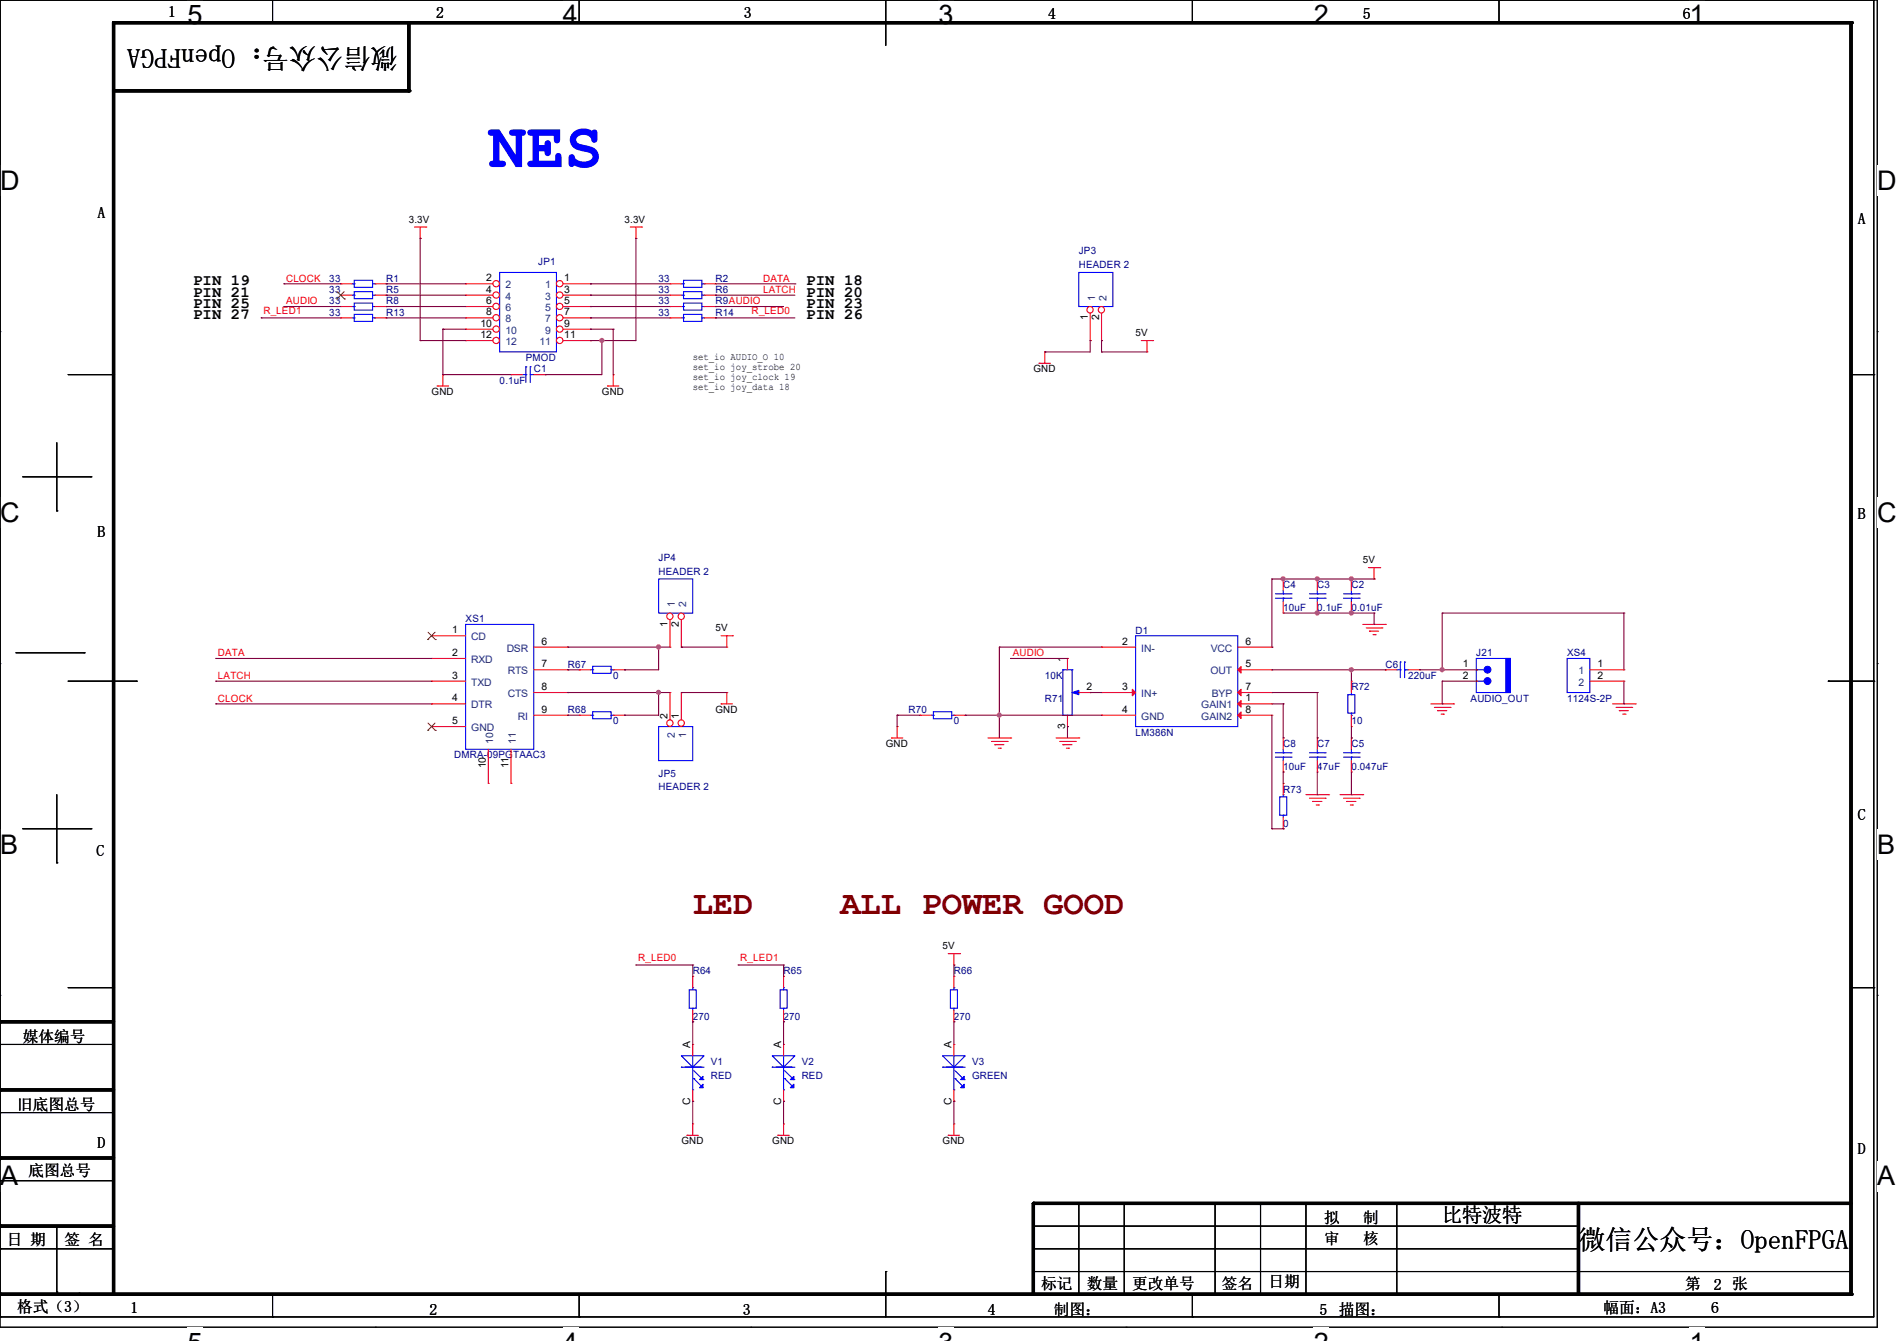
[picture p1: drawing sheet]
<svg xmlns="http://www.w3.org/2000/svg" width="297mm" height="210mm" viewBox="0 0 297 210" stroke-linecap="round" stroke-linejoin="round" font-family="sans-serif">
<path d="M0 0h293.9v207.9h-293.9z" fill="none" stroke="#000" stroke-width=".17"/>
<g fill="#fff">
<path d="M29.4 0h2.3v4.7h-2.3z"/>
<path d="M29.4 207.9h2.3v2.1h-2.3z"/>
</g>
<path d="M58.8 0h.1M58.8 207.9h.1" fill="none" stroke="#000" stroke-width=".17"/>
<g fill="#fff">
<path d="M88.1 0h2.4v4.7h-2.4z"/>
<path d="M88.1 207.9h2.4v2.1h-2.4z"/>
</g>
<path d="M117.6 0h.1M117.6 207.9h.1" fill="none" stroke="#000" stroke-width=".17"/>
<g fill="#fff">
<path d="M146.9 0h2.4v4.7h-2.4z"/>
<path d="M146.9 207.9h2.4v2.1h-2.4z"/>
</g>
<path d="M176.3 0h.1M176.3 207.9h.1" fill="none" stroke="#000" stroke-width=".17"/>
<g fill="#fff">
<path d="M205.7 0h2.4v4.7h-2.4z"/>
<path d="M205.7 207.9h2.4v2.1h-2.4z"/>
</g>
<path d="M235.1 0h.1M235.1 207.9h.1" fill="none" stroke="#000" stroke-width=".17"/>
<g fill="#fff">
<path d="M264.5 0h2.4v4.7h-2.4z"/>
<path d="M264.5 207.9h2.4v2.1h-2.4z"/>
<path d="M0 26h3v4.7h-3z"/>
<path d="M293.9 26h3.1v4.7h-3.1z"/>
<path d="M0 77.9h3v4.7h-3z"/>
<path d="M293.9 77.9h3.1v4.7h-3.1z"/>
</g>
<path d="M0 51.9h.1M293.9 51.9h.1" fill="none" stroke="#000" stroke-width=".17"/>
<g fill="#fff">
<path d="M0 129.9h2.8v4.7h-2.8z"/>
<path d="M293.9 129.9h2.9v4.7h-2.9z"/>
</g>
<path d="M0 103.9h.1M293.9 103.9h.1" fill="none" stroke="#000" stroke-width=".17"/>
<g fill="#fff">
<path d="M0 181.8h2.8v4.8h-2.8z"/>
<path d="M293.8 181.8h3v4.8h-3z"/>
</g>
<g fill="none" stroke="#000" stroke-width=".17">
<path d="M0 0h.1M0 0h293.4M0 0v206.2M42.7 3.6h.1M42.7 0v3.6M90.7 3.6h.1M90.7 0v3.6M138.7 0h.1M138.7 0v7.1M186.7 3.6h.1M186.7 0v3.6M234.7 3.6h.1"/>
<path d="M234.7 0v3.6M293.4 0h.1M293.4 0v206.2h-293.4M10.7 58.7h7.1M17.8 58.7h.1M289.8 58.7h3.6M293.4 58.7h.1M3.6 74.7h10.6M8.9 69.3v10.7M14.2 74.7h.1M8.9 80h.1M2.5 102.2h10.7"/>
<path d="M10.7 106.7h10.6M13.2 102.2h.1M17.8 106.7h.1M21.3 106.7h.1M286.3 106.7h.1M286.3 106.7h7.1M293.4 106.7h.1M3.6 129.8h10.6M8.9 135.1h.1M8.9 124.5v10.6M14.2 129.8h.1M0 155.9h.1"/>
<path d="M10.7 154.7h7.1M17.8 154.7h.1M289.8 154.7h3.6M293.4 154.7h.1M293.9 155.9h.1M0 174.2h.1M0 163.6h.1M0 174.2h17.8M0 163.6h17.8M0 195.6h.1M0 184.9h.1M0 195.6h17.8"/>
<path d="M0 184.9h17.8M8.9 192v10.4M138.7 199.1h.1M138.7 199.1v7.1M161.8 199.1h128M161.8 188.5h42.7M161.8 192h85.3M161.8 195.6h85.3M168.9 188.5v14.2M176 188.5v14.2M190.2 188.5v14.2M197.4 188.5v14.2"/>
<path d="M204.5 188.5h.1M204.5 188.5v14.2M218.7 188.5v14.2M247.1 199.1h.1M247.1 192h.1M247.1 195.6h.1M0 206.2h.1M8.9 202.4h.1M42.7 206.2h.1M42.7 202.7v3.5M90.7 206.2h.1M90.7 202.7v3.5"/>
<path d="M168.9 202.7h.1M176 202.7h.1M186.7 206.2h.1M186.7 202.7v3.5M190.2 202.7h.1M197.4 202.7h.1M204.5 202.7h.1M218.7 202.7h.1M234.7 206.2h.1M234.7 202.7v3.5"/>
</g>
<g fill="none" stroke="#f00" stroke-width=".17">
<path d="M64.9 35.6h1.8M65.8 37.3h.1M65.8 35.6v1.7M66.7 35.6h.1M98.7 35.6h1.8M99.6 37.3h.1M99.6 35.6v1.7M100.5 35.6h.1M53.3 46.2h.1M53.3 46.2h1.8M58.7 46.2h1.8M60.5 46.2h.1"/>
<path d="M69.3 58.7h.1M69.3 58.7v1.8M96 58.7h.1M96 58.7v1.8M104.9 49.8h.1M104.9 49.8h1.8M110.2 49.8h1.8M112 49.8h.1M162.7 56.9h.1M162.7 56.9h1.8M163.6 55.1h.1M163.6 55.1v1.8"/>
<path d="M178.7 53.3h1.8M179.6 55.1h.1M179.6 53.3v1.8M180.5 53.3h.1M68.5 60.5h.1M68.5 60.5h1.7M95.1 60.5h.1M95.1 60.5h1.8M112.9 99.6h1.8M113.8 99.6v1.7M114.7 99.6h.1M213.4 97.8h3.5"/>
<path d="M213.9 98.3h2.5M214.2 88.9h1.8M214.4 98.8h.1M214.4 98.8h1.5M215 99.4h.3M215.1 90.7h.1M215.1 88.9v1.8M215.3 99.4h.1M216 88.9h.1M216.4 98.3h.1M216.9 97.8h.1M112.9 110.2h.1"/>
<path d="M112.9 110.2h1.8M113.8 101.3h.1M113.8 108.5h.1M113.8 108.5v1.7M139.6 115.6h.1M139.6 115.6h1.8M140.5 113.8h.1M140.5 113.8v1.8M154.7 115.6h3.5M155.2 116.1h2.5M155.7 116.6h.1M155.7 116.6h1.5"/>
<path d="M156.3 117.2h.3M156.6 117.2h.1M157.7 116.1h.1M158.2 115.6h.1M165.4 115.6h3.5M165.9 116.1h2.5M166.4 116.6h.1M166.4 116.6h1.5M167 117.2h.3M167.3 117.2h.1M168.4 116.1h.1M168.9 115.6h.1"/>
<path d="M200.9 115.6h.1M200.9 115.6v1.7M200.9 119.1v1.8M211.6 106.7h.1M211.6 113.8h.1M211.6 106.7v1.8M211.6 112v1.8M224 110.2h3.6M224.6 110.8h2.4M225.1 111.3h.1M225.1 111.3h1.4M225.6 111.8h.4"/>
<path d="M226 111.8h.1M227 110.8h.1M227.6 110.2h.1M252.5 110.2h3.5M253 110.8h2.5M253.5 111.3h.1M253.5 111.3h1.5M254.1 111.8h.3M254.4 111.8h.1M255.5 110.8h.1M256 110.2h.1M200.9 120.9h.1"/>
<path d="M204.5 124.5h3.5M205 125h2.5M205.5 125.5h.1M205.5 125.5h1.5M206.1 126.1h.3M206.4 126.1h.1M207.5 125h.1M208 124.5h.1M209.8 124.5h3.6M210.4 125h2.4M210.9 125.5h.1M210.9 125.5h1.4"/>
<path d="M211.4 126.1h.4M211.8 126.1h.1M212.8 125h.1M213.4 124.5h.1M148.5 149.4h1.7M149.4 151.1h.1M149.4 149.4v1.7M150.2 149.4h.1M107.6 177.8h.1M107.6 177.8h1.7M108.5 176h.1M108.5 176v1.8"/>
<path d="M121.8 177.8h.1M121.8 177.8h1.8M122.7 176h.1M122.7 176v1.8M148.5 177.8h.1M148.5 177.8h1.7M149.4 176h.1M149.4 176v1.8"/>
</g>
<path d="M64 3.6v10.6h-46.2M0 170.7h17.8M0 160h17.8M0 192h17.8M0 181.4h17.8M247.1 188.5v14.2M289.8 188.5h-128v14.2M0 202.7h289.8v-199.1h-272v199.1" fill="none" stroke="#000" stroke-width=".51"/>
<g fill="#000">
<circle cx="17.8" cy="3.6" r=".25"/>
<circle cx="64" cy="14.2" r=".25"/>
<circle cx="64" cy="3.6" r=".25"/>
<circle cx="289.8" cy="3.6" r=".25"/>
<circle cx="0" cy="170.7" r=".25"/>
<circle cx="0" cy="160" r=".25"/>
<circle cx="0" cy="181.4" r=".25"/>
<circle cx="0" cy="192" r=".25"/>
<circle cx="161.8" cy="188.5" r=".25"/>
<circle cx="0" cy="202.7" r=".25"/>
<circle cx="161.8" cy="202.7" r=".25"/>
<circle cx="247.1" cy="202.7" r=".25"/>
<circle cx="289.8" cy="202.7" r=".25"/>
</g>
<g fill="none" stroke="#00f" stroke-width=".17">
<path d="M55.1 46.2h.4M55.5 45.7h2.8v1.1h-2.8zM55.5 46.2h.1M58.3 46.2h.4M58.7 46.2h.1M106.7 49.8h.3M107 49.2h2.9v1.1h-2.9zM107 49.8h.1M109.9 49.8h.3M110.2 49.8h.1M168.9 42.7h5.3v5.3h-5.3zM199.7 117.9h2.4"/>
<path d="M199.7 118.6h2.4M200.9 118.6h.1M200.9 117.9h.1M200.9 117.3v.6M200.9 118.6v.5M202.1 117.9h.1M202.1 118.6h.1M211 108.8h1.1v2.9h-1.1zM211.6 112h.1M211.6 108.8h.1M211.6 108.5v.3M211.6 111.7v.3"/>
</g>
<path d="M52.7 46.8h.1M52.8 45.7l1.1 1.1M53.9 45.7l-1.2 1.1M53.9 46.8h.1" fill="none" stroke="#804000" stroke-width=".16"/>
<circle cx="170.7" cy="48.5" r=".5" fill="#fff" stroke="#f00" stroke-width=".17"/>
<path d="M170.7 53.3h.1M170.7 49.1v4.2" fill="none" stroke="#f00" stroke-width=".17"/>
<circle cx="172.4" cy="48.5" r=".5" fill="#fff" stroke="#f00" stroke-width=".17"/>
<g fill="none" stroke="#f00" stroke-width=".17">
<path d="M53.3 48h.1M53.3 48h1.8M58.7 48h1.8M60.5 48h.1M172.5 53.3h.1M172.5 49.1v4.2M67.6 99.6h.1M67.6 99.6h5.3M67.6 103.1h.1M67.6 106.7h.1M67.6 110.2h.1M67.6 113.8h.1"/>
<path d="M67.6 103.1h5.3M67.6 106.7h5.3M67.6 110.2h5.3M67.6 113.8h5.3M76.5 117.3v5.4M80 117.3v5.4M83.6 108.5h5.3M83.6 101.3h5.3M83.6 104.9h5.3M83.6 112h5.3M88.9 101.3h.1M88.9 104.9h.1"/>
<path d="M88.9 108.5h.1M88.9 112h.1M167.1 103.1h.1M167.1 113.8h.1M167.1 103.1v1.8M167.1 112v1.8M168.9 108.5h1.8M170.7 108.5h.1M211.6 115.6h.1M211.6 115.6v1.7M211.6 119.1v1.8M76.5 122.7h.1"/>
<path d="M80 122.7h.1M200.9 129.8h.1M200.9 122.7h.1M200.9 122.7v1.8M200.9 128v1.8M211.6 120.9h.1M122.7 163.6h.1M122.7 172.5h.1M122.7 163.6v1.8M122.7 170.7v1.8"/>
</g>
<g fill="none" stroke="#00f" stroke-width=".17">
<path d="M55.1 48h.4M55.5 47.5h2.8v1.1h-2.8zM55.5 48h.1M58.3 48h.4M58.7 48h.1M72.9 97.8h10.7v19.5h-10.7zM103.1 90.7h5.4v5.3h-5.4zM166.4 104.9h.1M166.4 112h.1M166.4 104.9h1.5M166.4 104.9v7.1M166.4 112h1.5"/>
<path d="M167.9 112h.1M167.9 104.9h.1M167.9 104.9v7.1M210.4 117.9h2.4M210.4 118.6h2.4M211.6 118.6h.1M211.6 117.9h.1M211.6 117.3v.6M211.6 118.6v.5M212.8 117.9h.1M212.8 118.6h.1M200.4 124.8h1.1v2.9h-1.1z"/>
<path d="M200.9 124.5h.1M200.9 127.7h.1M200.9 124.5v.3M200.9 127.7v.3M120.9 165.4h3.6l-1.8 1.7zM120.9 167.1h.1M120.9 167.1h3.6M122.7 167.1h.1M122.7 170.7h.1M122.7 165.4v5.3M122.9 168.9h.1M122.9 167.7l1.4 1.4"/>
<path d="M122.9 168.9l1.4 1.4M123.9 167.1h.1M124.3 169.1h.1"/>
</g>
<g fill="#00f" stroke="#00f" stroke-width=".17">
<path d="M167.9 108.5l1-.4v.7z"/>
<path d="M123.7 169.1l.6-.5v.5z"/>
<path d="M123.7 170.3l.6-.5v.5z"/>
</g>
<path d="M67 99l1.2 1.2M68.1 99l-1.1 1.2M67 100.2h.1M67 114.4h.1M67 113.2l1.2 1.2M68.1 113.2l-1.1 1.2M68.2 100.2h.1M68.2 114.4h.1" fill="none" stroke="#804000" stroke-width=".16"/>
<circle cx="104.9" cy="96.5" r=".5" fill="#fff" stroke="#f00" stroke-width=".17"/>
<path d="M104.9 97.1v4.2M104.9 101.3h.1" fill="none" stroke="#f00" stroke-width=".17"/>
<circle cx="106.6" cy="96.5" r=".5" fill="#fff" stroke="#f00" stroke-width=".17"/>
<g fill="none" stroke="#f00" stroke-width=".17">
<path d="M53.3 49.8h.1M53.3 49.8h1.8M58.7 49.8h1.8M60.5 49.8h.1M80 58.7h.1M80 58.7h1.8M83.6 58.7h1.7M85.3 58.7h.1M104.9 44.4h.1M104.9 46.2h.1M104.9 44.4h1.8M104.9 46.2h1.8"/>
<path d="M110.2 44.4h1.8M110.2 46.2h1.8M112 44.4h.1M112 46.2h.1M106.7 97.1v4.2M206.2 90.7h.1M206.2 96h.1M206.2 90.7v1.8M206.2 94.2v1.8M211.6 90.7h.1M211.6 96h.1M211.6 90.7v1.8"/>
<path d="M211.6 94.2v1.8M90.7 112h.1M90.7 104.9h.1M90.7 104.9h1.8M90.7 112h1.8M96 104.9h1.8M96 112h1.8M97.8 112h.1M97.8 104.9h.1M106.7 101.3h.1M144 112h.1M144 112h1.8"/>
<path d="M149.4 112h1.7M151.1 112h.1M172.5 101.3h.1M172.5 108.5h.1M172.5 112h.1M172.5 112h5.3M172.5 101.3h5.3M172.5 108.5h5.3M193.8 104.9h5.3M193.8 112h5.3M193.8 110.2h5.3M193.8 101.3h5.3"/>
<path d="M193.8 108.5h5.3M199.1 112h.1M199.1 110.2h.1M199.1 108.5h.1M199.1 101.3h.1M199.1 104.9h.1M206.2 115.6h.1M206.2 115.6v1.7M206.2 119.1v1.8M216.9 104.9h.1M216.9 104.9h1.8M220.5 104.9h1.7"/>
<path d="M222.2 104.9h.1M231.1 104.9h.1M231.1 106.7h.1M248.9 104.9h5.4M248.9 106.7h5.4M254.3 104.9h.1M254.3 106.7h.1M206.2 120.9h.1M108.5 152.9h.1M108.5 152.9v1.8M108.5 158.2v1.8M122.7 152.9h.1"/>
<path d="M122.7 152.9v1.8M122.7 158.2v1.8M149.4 152.9h.1M149.4 152.9v1.8M149.4 158.2v1.8M108.5 163.6h.1M108.5 172.5h.1M108.5 160h.1M108.5 163.6v1.8M108.5 170.7v1.8M122.7 160h.1M149.4 160h.1"/>
<path d="M149.4 163.6h.1M149.4 172.5h.1M149.4 163.6v1.8M149.4 170.7v1.8"/>
</g>
<g fill="none" stroke="#00f" stroke-width=".17">
<path d="M55.1 49.8h.4M55.5 49.2h2.8v1.1h-2.8zM55.5 49.8h.1M58.3 49.8h.4M58.7 49.8h.1M78.2 42.7h8.9v12.4h-8.9zM81.8 58.7h.5M82.3 57.4h.1M82.3 58.7h.1M82.3 57.4v2.5M83 57.4h.1M83 58.7h.1"/>
<path d="M83 57.4v2.5M83 58.7h.6M106.7 44.4h.3M106.7 46.2h.3M107 43.9h2.9v1.1h-2.9zM107 45.7h2.9v1.1h-2.9zM107 44.4h.1M107 46.2h.1M109.9 44.4h.3M109.9 46.2h.3M110.2 44.4h.1M110.2 46.2h.1"/>
<path d="M177.8 99.6h16v14.2h-16zM205 93h2.5M205 93.7h2.5M206.2 93.7h.1M206.2 93h.1M206.2 92.5v.5M206.2 93.7v.5M207.5 93h.1M207.5 93.7h.1M210.4 93h2.4M210.4 93.7h2.4M211.6 93.7h.1"/>
<path d="M211.6 93h.1M211.6 92.5v.5M211.6 93.7v.5M212.8 93h.1M212.8 93.7h.1M92.5 104.9h.3M92.5 112h.3M92.8 111.5h2.9v1.1h-2.9zM92.8 104.4h2.9v1.1h-2.9zM92.8 112h.1M92.8 104.9h.1M95.7 104.9h.3"/>
<path d="M95.7 112h.3M96 112h.1M96 104.9h.1M145.8 112h.3M146.1 111.5h2.9v1.1h-2.9zM146.1 112h.1M149 112h.4M149.4 112h.1M205 117.9h2.5M205 118.6h2.5M206.2 118.6h.1M206.2 117.9h.1"/>
<path d="M206.2 117.3v.6M206.2 118.6v.5M207.5 117.9h.1M207.5 118.6h.1M218.7 104.9h.5M219.2 103.7h.1M219.2 104.9h.1M219.2 103.7v2.4M219.9 103.7h.1M219.9 104.9h.1M219.9 104.9h.6M219.9 103.7v2.4"/>
<path d="M231.1 103.1h5.4v5.4h-5.4zM231.1 104.9h.1M231.1 106.7h.1M231.1 104.9h1.3M231.1 106.7h1.3M245.4 103.1h3.5v5.4h-3.5zM107.9 155h1.1v2.9h-1.1zM108.5 154.7h.1M108.5 157.9h.1M108.5 154.7v.3M108.5 157.9v.3M122.1 155h1.1v2.9h-1.1z"/>
<path d="M122.7 154.7h.1M122.7 157.9h.1M122.7 154.7v.3M122.7 157.9v.3M148.8 155h1.1v2.9h-1.1zM149.4 154.7h.1M149.4 157.9h.1M149.4 154.7v.3M149.4 157.9v.3M106.7 165.4h3.5l-1.7 1.7zM106.7 167.1h.1M106.7 167.1h3.5"/>
<path d="M108.5 167.1h.1M108.5 170.7h.1M108.5 165.4v5.3M108.6 168.9h.1M108.6 167.7l1.5 1.4M108.6 168.9l1.5 1.4M109.7 167.1h.1M110.1 169.1h.1M147.6 165.4h3.5l-1.7 1.7zM147.6 167.1h.1M147.6 167.1h3.5M149.4 167.1h.1"/>
<path d="M149.4 170.7h.1M149.4 165.4v5.3M149.5 168.9h.1M149.5 167.7l1.5 1.4M149.5 168.9l1.5 1.4M150.6 167.1h.1M151 169.1h.1"/>
</g>
<g fill="#00f" stroke="#00f" stroke-width=".17">
<path d="M109.5 169.1l.6-.5v.5z"/>
<path d="M110.1 169.8v.5h-.6z"/>
<path d="M150.4 169.1l.6-.5v.5z"/>
<path d="M150.4 170.3l.6-.5v.5z"/>
<path d="M235.8 103.1h.7v5.4h-.7z" fill-rule="evenodd"/>
<circle cx="232.9" cy="104.9" r=".53"/>
<circle cx="232.9" cy="106.7" r=".53"/>
</g>
<g fill="#f00" stroke="#f00" stroke-width=".17">
<path d="M193.8 112l.5-.5v1z"/>
<path d="M193.8 110.2l.5-.5v1z"/>
<path d="M177.3 107.9l.5 .6-.5 .5z"/>
<path d="M193.8 108.5l.5-.6v1.1z"/>
<path d="M193.8 104.9l.5-.5v1z"/>
</g>
<circle cx="87.6" cy="44.4" r=".5" fill="#fff" stroke="#f00" stroke-width=".17"/>
<path d="M88.2 44.4h4.3M92.5 44.4h.1" fill="none" stroke="#f00" stroke-width=".17"/>
<circle cx="77.7" cy="44.4" r=".5" fill="#fff" stroke="#f00" stroke-width=".17"/>
<path d="M72.9 44.4h.1M72.9 44.4h4.3" fill="none" stroke="#f00" stroke-width=".17"/>
<circle cx="87.6" cy="46.2" r=".5" fill="#fff" stroke="#f00" stroke-width=".17"/>
<path d="M88.2 46.2h4.3M92.5 46.2h.1" fill="none" stroke="#f00" stroke-width=".17"/>
<circle cx="77.7" cy="46.2" r=".5" fill="#fff" stroke="#f00" stroke-width=".17"/>
<path d="M72.9 46.2h.1M72.9 46.2h4.3" fill="none" stroke="#f00" stroke-width=".17"/>
<circle cx="87.6" cy="48" r=".5" fill="#fff" stroke="#f00" stroke-width=".17"/>
<path d="M88.2 48h4.3M92.5 48h.1" fill="none" stroke="#f00" stroke-width=".17"/>
<circle cx="77.7" cy="48" r=".5" fill="#fff" stroke="#f00" stroke-width=".17"/>
<path d="M72.9 48h.1M72.9 48h4.3" fill="none" stroke="#f00" stroke-width=".17"/>
<circle cx="87.6" cy="49.8" r=".5" fill="#fff" stroke="#f00" stroke-width=".17"/>
<path d="M88.2 49.8h4.3M92.5 49.8h.1" fill="none" stroke="#f00" stroke-width=".17"/>
<circle cx="77.7" cy="49.8" r=".5" fill="#fff" stroke="#f00" stroke-width=".17"/>
<path d="M72.9 49.8h.1M72.9 49.8h4.3" fill="none" stroke="#f00" stroke-width=".17"/>
<circle cx="87.6" cy="51.5" r=".5" fill="#fff" stroke="#f00" stroke-width=".17"/>
<path d="M88.2 51.6h4.3M92.5 51.6h.1" fill="none" stroke="#f00" stroke-width=".17"/>
<circle cx="77.7" cy="51.5" r=".5" fill="#fff" stroke="#f00" stroke-width=".17"/>
<path d="M72.9 51.6h.1M72.9 51.6h4.3" fill="none" stroke="#f00" stroke-width=".17"/>
<circle cx="87.6" cy="53.3" r=".5" fill="#fff" stroke="#f00" stroke-width=".17"/>
<path d="M88.2 53.3h4.3M92.5 53.3h.1" fill="none" stroke="#f00" stroke-width=".17"/>
<circle cx="77.7" cy="53.3" r=".5" fill="#fff" stroke="#f00" stroke-width=".17"/>
<g fill="none" stroke="#f00" stroke-width=".17">
<path d="M53.3 44.4h.1M53.3 44.4h1.8M58.7 44.4h1.8M60.5 44.4h.1M72.9 53.3h.1M72.9 53.3h4.3M104.9 48h.1M104.9 48h1.8M110.2 48h1.8M112 48h.1M200.9 90.7h.1M200.9 96h.1"/>
<path d="M200.9 90.7v1.8M200.9 94.2v1.8"/>
</g>
<g fill="none" stroke="#00f" stroke-width=".17">
<path d="M55.1 44.4h.4M55.5 43.9h2.8v1.1h-2.8zM55.5 44.4h.1M58.3 44.4h.4M58.7 44.4h.1M106.7 48h.3M107 47.5h2.9v1.1h-2.9zM107 48h.1M109.9 48h.3M110.2 48h.1M199.7 93h2.4M199.7 93.7h2.4"/>
<path d="M200.9 93.7h.1M200.9 93h.1M200.9 92.5v.5M200.9 93.7v.5M202.1 93h.1M202.1 93.7h.1M103.1 113.8h5.4v5.3h-5.4z"/>
</g>
<circle cx="106.6" cy="113.2" r=".5" fill="#fff" stroke="#f00" stroke-width=".17"/>
<path d="M106.7 108.5h.1M106.7 108.5v4.2" fill="none" stroke="#f00" stroke-width=".17"/>
<circle cx="104.9" cy="113.2" r=".5" fill="#fff" stroke="#f00" stroke-width=".17"/>
<path d="M104.9 108.5h.1M104.9 108.5v4.2" fill="none" stroke="#f00" stroke-width=".17"/>
<g fill="none" stroke="#800040" stroke-width=".17">
<path d="M65.8 37.3h.1M65.8 37.3v16M99.6 37.3h.1M99.6 37.3v16h-7.1M40.9 49.8h.1M40.9 49.8h12.4M44.4 44.4h.1M44.4 48h.1M44.4 44.4h8.9M44.4 48h8.9M60.5 44.4h.1M60.5 46.2h.1"/>
<path d="M60.5 48h.1M60.5 49.8h.1M60.5 44.4h12.4M60.5 46.2h12.4M60.5 48h12.4M60.5 49.8h12.4M65.8 53.3h.1M65.8 53.3h7.1M69.3 51.6h.1M69.3 58.7h.1M69.3 51.6h3.6M69.3 51.6v7.1"/>
<path d="M69.3 58.7h10.7M85.3 58.7h.1M92.5 53.3h.1M92.5 51.6h.1M92.5 44.4h.1M92.5 46.2h.1M92.5 48h.1M92.5 49.8h.1M92.5 51.6h3.5M92.5 44.4h12.4M92.5 46.2h12.4M92.5 48h12.4"/>
<path d="M92.5 49.8h12.4M94.2 53.3h.1M94.2 53.3v5.4h-8.9M96 51.6h.1M96 51.6v7.1M112 46.2h.1M112 49.8h.1M112 48h.1M112 44.4h12.5M112 46.2h12.5M112 48h10.7M112 49.8h12.5"/>
<path d="M124.5 44.4h.1M163.6 55.1h.1M170.7 53.3h.1M170.7 53.3v1.8h-7.1M172.5 55.1h.1M172.5 53.3h.1M172.5 55.1h7.1M172.5 53.3v1.8M199.1 90.7h.1M199.1 90.7h16M199.1 90.7v10.6M200.9 96h14.2"/>
<path d="M206.2 90.7h.1M206.2 96h.1M211.6 90.7h.1M211.6 96h.1M215.1 90.7h.1M215.1 97.8h.1M215.1 96h.1M215.1 96v1.8M225.8 96h.1M225.8 96h28.5M225.8 96v8.9M254.3 96h.1"/>
<path d="M254.3 96v8.9M33.8 103.1h.1M33.8 106.7h.1M33.8 110.2h.1M33.8 103.1h33.8M33.8 106.7h33.8M33.8 110.2h33.8M88.9 101.3h.1M88.9 108.5h.1M88.9 104.9h.1M88.9 112h.1M88.9 101.3h16"/>
<path d="M88.9 108.5h16M88.9 104.9h1.8M88.9 112h1.8M97.8 104.9h.1M97.8 112h.1M103.1 101.3h.1M103.1 108.5h.1M103.1 101.3v3.6h-5.3M103.1 108.5v3.5h-5.3M106.7 108.5h.1M106.7 101.3h.1M106.7 101.3h7.1"/>
<path d="M106.7 108.5h7.1M140.5 112h.1M140.5 112h3.5M140.5 112v1.8M151.1 112h.1M151.1 112h21.4M156.5 112h.1M156.5 101.3h.1M156.5 101.3h16M156.5 101.3v14.3M158.2 103.1h.1M158.2 103.1h8.9"/>
<path d="M167.1 113.8h.1M167.1 113.8v1.8M170.7 108.5h.1M170.7 108.5h1.8M199.1 101.3h.1M199.1 110.2h1.8M199.1 108.5h7.1M199.1 104.9h17.8M199.1 112v17.8M200.9 110.2h.1M200.9 115.6h.1M200.9 110.2v5.4"/>
<path d="M206.2 108.5h.1M206.2 115.6h.1M206.2 108.5v7.1M211.6 104.9h.1M211.6 115.6h.1M211.6 104.9v1.8M211.6 113.8v1.8M216.9 104.9h.1M222.2 104.9h8.9M225.8 104.9h.1M225.8 106.7h.1M225.8 110.2h.1"/>
<path d="M225.8 106.7h5.3M225.8 106.7v3.5M231.1 104.9h.1M254.3 110.2h.1M254.3 106.7v3.5M199.1 129.8h.1M199.1 129.8h1.8M200.9 129.8h.1M200.9 120.9h.1M200.9 120.9v1.8M206.2 124.5h.1M206.2 120.9v3.6"/>
<path d="M211.6 124.5h.1M211.6 120.9v3.6M99.6 151.1h.1M99.6 151.1h8.9M108.5 151.1h.1M108.5 151.1v1.8M115.6 151.1h.1M115.6 151.1h7.1M122.7 151.1h.1M122.7 151.1v1.8M149.4 151.1h.1M149.4 151.1v1.8"/>
<path d="M108.5 160h.1M108.5 172.5h.1M108.5 160v3.6M108.5 172.5v3.5M122.7 160h.1M122.7 172.5h.1M122.7 160v3.6M122.7 172.5v3.5M149.4 160h.1M149.4 172.5h.1M149.4 160v3.6M149.4 172.5v3.5"/>
</g>
<g fill="#f0f" stroke="#f0f" stroke-width=".17">
<circle cx="94.2" cy="53.3" r=".32"/>
<circle cx="103.1" cy="108.4" r=".32"/>
<circle cx="103.1" cy="101.3" r=".32"/>
<circle cx="156.4" cy="112" r=".32"/>
<circle cx="200.9" cy="90.7" r=".32"/>
<circle cx="206.2" cy="90.7" r=".32"/>
<circle cx="211.6" cy="90.7" r=".32"/>
<circle cx="206.2" cy="96" r=".32"/>
<circle cx="211.6" cy="96" r=".32"/>
<circle cx="211.6" cy="104.9" r=".32"/>
<circle cx="225.8" cy="104.9" r=".32"/>
</g>
<text font-size="9.9" fill="#00f" x="76.5" y="26.2">NES</text>
<g font-size="5.3" fill="#800000">
<text x="108.5" y="143.1">LED</text>
<text x="131.6" y="143.1">ALL POWER GOOD</text>
</g>
<g font-size="4.2">
<text x="29.4" y="3.8">5</text>
<text x="88.1" y="3.8">4</text>
<text x="146.9" y="3.8">3</text>
<text x="205.7" y="3.8">2</text>
<text x="264.5" y="3.8">1</text>
<text x="62.2" y="7.7" transform="rotate(-180 62.2 7.7)">微信公众号：OpenFPGA</text>
<text x="0" y="29.8">D</text>
<text x="293.9" y="29.8">D</text>
<text x="0" y="81.7">C</text>
<text x="293.9" y="81.7">C</text>
<text x="0" y="133.7">B</text>
<text x="293.9" y="133.7">B</text>
<text x="0" y="185.6">A</text>
<text x="293.9" y="185.6">A</text>
<text x="247.1" y="195.7">微信公众号：OpenFPGA</text>
</g>
<text font-size="3.2" x="225.8" y="191.3">比特波特</text>
<g font-size="2.5">
<text x="26.3" y="2.7">1</text>
<text x="68.3" y="2.8">2</text>
<text x="116.5" y="2.8">3</text>
<text x="164.1" y="3">4</text>
<text x="213.4" y="3">5</text>
<text x="263.5" y="3">6</text>
<text x="15.3" y="34.1">A</text>
<text x="290.9" y="35">A</text>
<text x="30.2" y="44.7">PIN 19</text>
<text x="30.2" y="46.4">PIN 21</text>
<text x="126.2" y="44.7">PIN 18</text>
<text x="126.2" y="46.4">PIN 20</text>
<text x="30.2" y="48.2">PIN 25</text>
<text x="30.2" y="50">PIN 27</text>
<text x="126.2" y="48.2">PIN 23</text>
<text x="126.2" y="50">PIN 26</text>
<text x="290.9" y="81.2">B</text>
<text x="15.3" y="84.1">B</text>
<text x="290.9" y="128.4">C</text>
<text x="15.1" y="134">C</text>
<text x="3.6" y="163.2">媒体编号</text>
<text x="2.7" y="173.9">旧底图总号</text>
<text x="15.3" y="179.7">D</text>
<text x="4.4" y="184.2">底图总号</text>
<text x="290.9" y="180.8">D</text>
<text x="207.3" y="191.5">拟</text>
<text x="213.4" y="191.5">制</text>
<text x="1.1" y="195">日 期</text>
<text x="10.1" y="195">签 名</text>
<text x="207.3" y="194.9">审</text>
<text x="213.4" y="194.9">核</text>
<text x="163" y="201.8">标记</text>
<text x="170.1" y="201.8">数量</text>
<text x="177.2" y="201.8">更改单号</text>
<text x="191.3" y="201.8">签名</text>
<text x="198.6" y="201.6">日期</text>
<text x="263.9" y="201.8">第</text>
<text x="268.3" y="202">2 张</text>
<text x="2.7" y="205.5">格式（3）</text>
<text x="20.4" y="205.7">1</text>
<text x="67.2" y="205.9">2</text>
<text x="116.3" y="205.9">3</text>
<text x="154.7" y="205.9">4</text>
<text x="165" y="205.9">制图：</text>
<text x="206.6" y="205.9">5</text>
<text x="209.6" y="205.9">描图：</text>
<text x="251" y="205.7">幅面：A3</text>
<text x="267.9" y="205.7">6</text>
</g>
<g font-size="1.6">
<text x="64" y="34.9">3.3V</text>
<text x="97.8" y="34.9">3.3V</text>
<text x="76.1" y="44.1">2</text>
<text x="76.1" y="45.8">4</text>
<text x="76.1" y="47.6">6</text>
<text x="88.3" y="44.1">1</text>
<text x="88.3" y="45.8">3</text>
<text x="88.3" y="47.6">5</text>
<text x="75.2" y="51.2">10</text>
<text x="75.2" y="53">12</text>
<text x="76.1" y="49.4">8</text>
<text x="88.3" y="49.4">7</text>
<text x="88.3" y="51.2">9</text>
<text x="88.3" y="53">11</text>
<text x="170.3" y="50.1" transform="rotate(-90 170.3 50.1)">1</text>
<text x="172.1" y="50.1" transform="rotate(-90 172.1 50.1)">2</text>
<text x="177.8" y="52.7">5V</text>
<text x="108.5" y="56.3">set_io AUDIO_O 10</text>
<text x="108.5" y="57.9">set_io joy_strobe 20</text>
<text x="108.5" y="59.5">set_io joy_clock 19</text>
<text x="161.8" y="58.3">GND</text>
<text x="67.6" y="61.9">GND</text>
<text x="94.2" y="61.9">GND</text>
<text x="108.5" y="61">set_io joy_data 18</text>
<text x="213.4" y="88.2">5V</text>
<text x="70.8" y="99.2">1</text>
<text x="84.8" y="101">6</text>
<text x="104.5" y="98.1" transform="rotate(-90 104.5 98.1)">1</text>
<text x="106.3" y="98.1" transform="rotate(-90 106.3 98.1)">2</text>
<text x="112" y="98.9">5V</text>
<text x="175.7" y="101">2</text>
<text x="195" y="101">6</text>
<text x="70.8" y="102.7">2</text>
<text x="70.8" y="106.3">3</text>
<text x="84.8" y="104.5">7</text>
<text x="166.8" y="103.7" transform="rotate(-90 166.8 103.7)">1</text>
<text x="195" y="104.5">5</text>
<text x="229" y="104.5">1</text>
<text x="229" y="106.3">2</text>
<text x="250.1" y="104.5">1</text>
<text x="250.1" y="106.3">2</text>
<text x="70.8" y="109.9">4</text>
<text x="70.8" y="113.4">5</text>
<text x="84.8" y="108.1">8</text>
<text x="84.8" y="111.6">9</text>
<text x="104.5" y="112.6" transform="rotate(-90 104.5 112.6)">2</text>
<text x="106.3" y="112.6" transform="rotate(-90 106.3 112.6)">1</text>
<text x="112" y="111.7">GND</text>
<text x="170.1" y="108.1">2</text>
<text x="175.7" y="108.1">3</text>
<text x="175.7" y="111.6">4</text>
<text x="195" y="111.6">8</text>
<text x="195" y="109.9">1</text>
<text x="195" y="108.1">7</text>
<text x="138.7" y="117">GND</text>
<text x="166.8" y="114.1" transform="rotate(-90 166.8 114.1)">3</text>
<text x="76.1" y="120.4" transform="rotate(-90 76.1 120.4)">10</text>
<text x="79.6" y="120.4" transform="rotate(-90 79.6 120.4)">11</text>
<text x="147.6" y="148.7">5V</text>
<text x="108.1" y="164.1" transform="rotate(-90 108.1 164.1)">A</text>
<text x="122.3" y="164.1" transform="rotate(-90 122.3 164.1)">A</text>
<text x="149" y="164.1" transform="rotate(-90 149 164.1)">A</text>
<text x="108.1" y="173.1" transform="rotate(-90 108.1 173.1)">C</text>
<text x="122.3" y="173.1" transform="rotate(-90 122.3 173.1)">C</text>
<text x="149" y="173.1" transform="rotate(-90 149 173.1)">C</text>
<text x="106.7" y="179.2">GND</text>
<text x="120.9" y="179.2">GND</text>
<text x="147.6" y="179.2">GND</text>
</g>
<g font-size="1.6" fill="#000080">
<text x="84.3" y="41.4">JP1</text>
<text x="168.9" y="39.8">JP3</text>
<text x="168.9" y="42">HEADER 2</text>
<text x="51.6" y="45.9">33</text>
<text x="51.6" y="47.7">33</text>
<text x="51.6" y="44.1">33</text>
<text x="60.5" y="45.9">R5</text>
<text x="60.5" y="47.7">R8</text>
<text x="60.5" y="44.1">R1</text>
<text x="103.1" y="44.1">33</text>
<text x="103.1" y="45.9">33</text>
<text x="103.1" y="47.7">33</text>
<text x="112" y="44.1">R2</text>
<text x="112" y="45.9">R6</text>
<text x="112" y="47.7">R9AUDIO</text>
<text x="51.6" y="49.4">33</text>
<text x="60.5" y="49.4">R13</text>
<text x="103.1" y="49.4">33</text>
<text x="112" y="49.4">R14</text>
<text x="82.3" y="56.6">PMOD</text>
<text x="83.6" y="58.3">C1</text>
<text x="78.2" y="60.1">0.1uF</text>
<text x="103.1" y="87.8">JP4</text>
<text x="103.1" y="90">HEADER 2</text>
<text x="200.9" y="92.1">C4</text>
<text x="200.9" y="95.7">10uF</text>
<text x="206.2" y="92.1">C3</text>
<text x="206.2" y="95.7">0.1uF</text>
<text x="211.6" y="92.1">C2</text>
<text x="211.6" y="95.7">0.01uF</text>
<text x="72.9" y="97.4">XS1</text>
<text x="177.8" y="99.2">D1</text>
<text x="88.9" y="104.6">R67</text>
<text x="96" y="106.3">0</text>
<text x="163.6" y="106.3">10K</text>
<text x="216.9" y="104.6">C6</text>
<text x="220.5" y="106.3">220uF</text>
<text x="231.1" y="102.8">J21</text>
<text x="245.4" y="102.8">XS4</text>
<text x="88.9" y="111.7">R68</text>
<text x="96" y="113.5">0</text>
<text x="142.2" y="111.7">R70</text>
<text x="149.4" y="113.5">0</text>
<text x="163.6" y="109.9">R71</text>
<text x="211.6" y="108.1">R72</text>
<text x="211.6" y="113.5">10</text>
<text x="230.2" y="109.9">AUDIO_OUT</text>
<text x="245.4" y="109.9">1124S-2P</text>
<text x="71.1" y="118.8">DMRA-09PGTAAC3</text>
<text x="177.8" y="115.2">LM386N</text>
<text x="200.9" y="117">C8</text>
<text x="206.2" y="117">C7</text>
<text x="211.6" y="117">C5</text>
<text x="103.1" y="121.6">JP5</text>
<text x="103.1" y="123.8">HEADER 2</text>
<text x="200.9" y="120.6">10uF</text>
<text x="200.9" y="124.1">R73</text>
<text x="206.2" y="120.6">47uF</text>
<text x="211.6" y="120.6">0.047uF</text>
<text x="200.9" y="129.5">0</text>
<text x="108.5" y="152.6">R64</text>
<text x="122.7" y="152.6">R65</text>
<text x="149.4" y="152.6">R66</text>
<text x="108.5" y="159.7">270</text>
<text x="122.7" y="159.7">270</text>
<text x="149.4" y="159.7">270</text>
<text x="111.3" y="166.8">V1</text>
<text x="125.5" y="166.8">V2</text>
<text x="152.2" y="166.8">V3</text>
<text x="111.3" y="168.9">RED</text>
<text x="125.5" y="168.9">RED</text>
<text x="152.2" y="168.9">GREEN</text>
</g>
<g font-size="1.6" fill="#f00">
<text x="44.8" y="44.1">CLOCK</text>
<text x="44.8" y="47.7">AUDIO</text>
<text x="119.5" y="44.1">DATA</text>
<text x="119.5" y="45.9">LATCH</text>
<text x="41.2" y="49.2">R_LED1</text>
<text x="117.7" y="49.2">R_LED0</text>
<text x="34.1" y="102.8">DATA</text>
<text x="34.1" y="106.3">LATCH</text>
<text x="158.6" y="102.8">AUDIO</text>
<text x="34.1" y="109.9">CLOCK</text>
<text x="99.9" y="150.6">R_LED0</text>
<text x="115.9" y="150.6">R_LED1</text>
</g>
<g font-size="1.6" fill="#004080">
<text x="79.1" y="45.2">2</text>
<text x="79.1" y="46.9">4</text>
<text x="85.3" y="45.2">1</text>
<text x="85.3" y="46.9">3</text>
<text x="171.5" y="47.1" transform="rotate(-90 171.5 47.1)">1</text>
<text x="173.2" y="47.1" transform="rotate(-90 173.2 47.1)">2</text>
<text x="79.1" y="48.7">6</text>
<text x="79.1" y="50.5">8</text>
<text x="79.1" y="52.3">10</text>
<text x="85.3" y="48.7">5</text>
<text x="85.3" y="50.5">7</text>
<text x="85.3" y="52.3">9</text>
<text x="79.1" y="54.1">12</text>
<text x="84.5" y="54.1">11</text>
<text x="105.7" y="95.1" transform="rotate(-90 105.7 95.1)">1</text>
<text x="107.4" y="95.1" transform="rotate(-90 107.4 95.1)">2</text>
<text x="73.8" y="100.3">CD</text>
<text x="73.8" y="103.8">RXD</text>
<text x="73.8" y="107.4">TXD</text>
<text x="79.3" y="102.1">DSR</text>
<text x="79.5" y="105.6">RTS</text>
<text x="178.7" y="102.1">IN-</text>
<text x="189.5" y="105.6">OUT</text>
<text x="189.6" y="102.1">VCC</text>
<text x="247.1" y="105.6">1</text>
<text x="247.1" y="107.4">2</text>
<text x="73.8" y="111">DTR</text>
<text x="79.5" y="109.2">CTS</text>
<text x="81.1" y="112.7">RI</text>
<text x="178.7" y="109.2">IN+</text>
<text x="178.7" y="112.7">GND</text>
<text x="188.1" y="112.7">GAIN2</text>
<text x="188.1" y="111">GAIN1</text>
<text x="189.7" y="109.2">BYP</text>
<text x="73.8" y="114.5">GND</text>
<text x="77.2" y="116.5" transform="rotate(-90 77.2 116.5)">10</text>
<text x="80.8" y="116.5" transform="rotate(-90 80.8 116.5)">11</text>
<text x="105.7" y="115.6" transform="rotate(-90 105.7 115.6)">2</text>
<text x="107.4" y="115.6" transform="rotate(-90 107.4 115.6)">1</text>
</g>
</svg>
